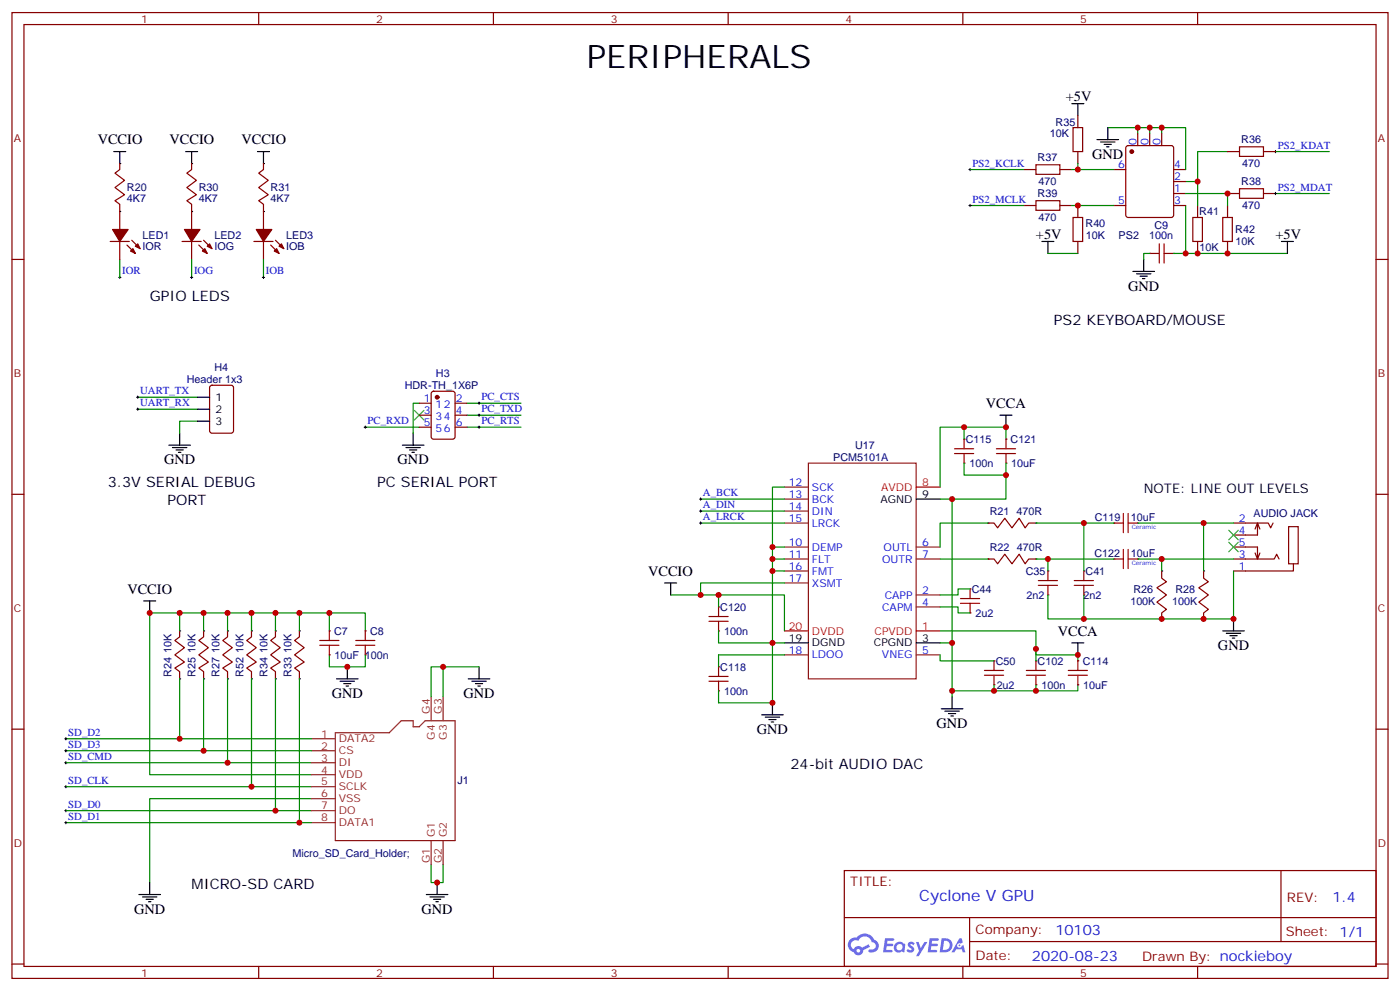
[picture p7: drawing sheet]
<svg xmlns="http://www.w3.org/2000/svg" width="412mm" height="292mm" viewBox="0 0 412 292" stroke-linecap="round" stroke-linejoin="round" font-family="sans-serif">
<g fill="none" stroke="#870000" stroke-width=".35">
<path d="M3.5 3.7h405.4v284.3h-405.4zM7.1 7.2h398.2v277.3h-398.2zM76.2 3.7v3.5M145.3 3.7v3.5M214.5 3.7v3.5M283.6 3.7v3.5M352.8 3.7v3.5M3.5 76.4h3.6M405.3 76.4h3.6M3.5 145.5h3.6M405.3 145.5h3.6M3.5 214.7h3.6"/>
<path d="M405.3 214.7h3.6M248.7 256.3h156.6v28.2h-156.6zM377.3 256.3v20.9M248.7 270.1h156.5M285.6 277.2h119.6M285.6 270.1v14.2M3.5 283.8h3.6M76.2 284.5v3.5M145.3 284.5v3.5M214.5 284.5v3.5M283.6 284.5v3.5M352.8 284.5v3.5"/>
<path d="M405.3 283.8h3.6"/>
</g>
<g fill="#5487ff">
<path d="M267.7 277.5a1.22 1.22 0 0 1 1.7 .2l-.4 .6a.47 .47 0 0 0-.3-.4 .47 .47 0 0 0-.5 .2l.1 .2a1.14 1.14 0 0 1 .8 1.8 1.14 1.14 0 0 1-1.9 0l-.2-.2 .5-.6 .7 .5a.29 .29 0 0 0 .3-.3 .29 .29 0 0 0-.2-.3 1.04 1.04 0 0 1-.6-1.7z"/>
<path d="M260.7 276.2h2.4l.3 .2-.2 .5-1.8 .1-.1 .8h1.5l.3 .4-.3 .4h-1.6l-.2 1.1h1.7l.2 .3-.2 .3-2.6 .1z"/>
<path d="M273.8 276.2h2.4l.3 .2-.1 .5-1.8 .1-.2 .8h1.6l.3 .4-.4 .4-1.6-.1-.1 1.1 1.7 .1 .2 .3-.2 .3-2.6 .1z"/>
<path d="M282.6 276.2h.7l.3 1.3-.6 .3a.69 .69 0 0 0-1 .3 .69 .69 0 0 0 .4 .9 .69 .69 0 0 0 .9-.6l.5-.2 .6 2.2h-.8l-.2-.9h-1.8l-.5 .9h-.8z"/>
<path d="M269.8 277.3h.8l.6 1.8 1.1-1.8h.9l-2.6 4.2h-.8l.9-1.5z"/>
<path d="M277.4 276.2l-.6 4.2h1.3a2.11 2.11 0 0 0 2.5-2.1 2.11 2.11 0 0 0-2.5-2.1zM278.1 277a1.39 1.39 0 0 1 1.7 1.4 1.39 1.39 0 0 1-1.8 1.2h-.3z"/>
<path d="M263.7 277.8a1.54 1.54 0 0 0-.1 2.2 1.54 1.54 0 0 0 2.2 .1l.6 .3 .3-2.3-.2-.3h-.4a1.49 1.49 0 0 0-2.4 0zM264 278.8a.94 .94 0 0 1 1.8 0 .94 .94 0 0 1-1.8 0z"/>
<path d="M250.4 276.6a2.18 2.18 0 0 0 1.1 3.7 1.44 1.44 0 0 0 1.6 .9 1.44 1.44 0 0 0 1.2-1.4l2-1.1-.5-.7-1.9 1a1.47 1.47 0 0 0-2.4 .4 1.39 1.39 0 0 1-.7-1.9 1.39 1.39 0 0 1 2-.5 2.12 2.12 0 0 1 2.2-1.3 2.12 2.12 0 0 1 1.9 1.7 1.14 1.14 0 0 1 1.1 1.4 1.14 1.14 0 0 1-1.7 .7 .43 .43 0 0 0-.5 .4 .43 .43 0 0 0 .4 .5 1.98 1.98 0 0 0 2.5-1.2 1.98 1.98 0 0 0-1.2-2.6 3.1 3.1 0 0 0-5.3-.6l-.9 .1zM252.3 279.9a.55 .55 0 0 1 1.1 0 .55 .55 0 0 1-1.1 0z"/>
<circle cx="282.6" cy="278.3" r=".26"/>
</g>
<g fill="none" stroke="#008700" stroke-width=".35">
<path d="M326.3 37.6h15.9v1.7M335.1 37.6v1.7M338.7 37.6v1.7M342.2 37.6h7v12.3M285.8 49.9h15.8M315.7 49.9h12.4M317.5 48.2v1.7M349.2 57h12.4v3.5M352.8 53.4v7.1M361.6 44.6h-8.8v8.8h-3.6M375.7 44.6h15.9M375.7 57h15.9"/>
<path d="M35.3 76.4v5.3M56.4 76.4v5.3M77.6 76.4v5.3M285.8 60.5h15.8M308.7 74.6h8.8M315.7 60.5h12.4M349.2 60.5v14.1h30M40.6 116.9h17.6M40.6 120.5h17.6M58.2 124h-5.3v3.5M52.9 199.8v17.7M60 199.8v21.2"/>
<path d="M67 199.8v24.7M74.1 199.8v31.8M81.1 199.8v38.9M88.2 199.8v42.4M107.6 185.7v-5.3h-63.5v47.7h47.6M130.5 196.3v8.8M141.1 196.3h-14.1v8.8M19.4 217.5h72.3M19.4 238.7h72.3M19.4 231.6h72.3M19.4 224.5h72.3M19.4 221h72.3"/>
<path d="M91.7 235.1h-47.6v24.7M19.4 242.2h72.3M127 254.5v5.3h3.5v-5.3"/>
</g>
<g fill="none" stroke="#000" stroke-width=".29">
<path d="M285.4 49.9h.7M285.8 49.6v.7M375.4 44.6h.7M375.4 57h.7M375.7 44.3v.7M375.7 56.6v.7M285.4 60.5h.7M285.8 60.1v.8M34.9 81.7h.7M35.3 81.3v.7M56.1 81.7h.7M56.4 81.3v.7"/>
<path d="M77.3 81.7h.7M77.6 81.3v.7M40.2 116.9h.7M40.6 116.6v.7M40.2 120.5h.7M40.6 120.1v.7M19 217.5h.8M19.4 217.1v.7M19 238.7h.8M19 224.5h.8M19 231.6h.8M19 221h.8"/>
<path d="M19.4 220.7v.7M19.4 224.2v.7M19.4 231.2v.8M19.4 238.3v.7M19 242.2h.8M19.4 241.8v.7"/>
</g>
<g fill="none" stroke="#000" stroke-width=".35">
<path d="M315.7 30.5h3.6M317.5 30.5v3.5M326.3 37.6v3.5M33.5 44.6h3.5M35.3 44.6v3.6M54.7 44.6h3.5M56.4 44.6v3.6M75.8 44.6h3.6M77.6 44.6v3.6M323.1 41.1h6.4M324.2 41.8h4.2M325.3 42.5h2.1"/>
<path d="M326 43.2h.7M306.9 71.1h3.5M308.7 71.1v3.5M377.5 71.1h3.5M379.2 71.1v3.5M58.2 116.9h3.5M49.7 131.1h6.4M50.8 131.8h4.2M51.9 132.5h2.1M52.6 133.2h.7M52.9 127.5v3.6M58.2 124h3.5"/>
<path d="M58.2 120.5h3.5M42.3 176.9h3.6M44.1 176.9v3.5M137.9 199.8h6.4M141.1 196.3v3.5M139 200.6h4.2M140.1 201.3h2.1M140.8 202h.7M44.1 259.8v3.5M128.8 259.8v3.5M40.9 263.3h6.4M42 264.1h4.2"/>
<path d="M43 264.8h2.2M43.7 265.5h.7M125.6 263.3h6.3M126.6 264.1h4.3M127.7 264.8h2.1M128.4 265.5h.7"/>
</g>
<g fill="#870000" stroke="#870000" stroke-width=".35">
<path d="M38.5 73.9l.7-.7 .7 1.4z"/>
<path d="M39.9 72.5l.7-.7 .7 1.4z"/>
<path d="M33.2 67.6h4.5l-2.4 3.5z"/>
<path d="M59.6 73.9l.7-.7 .7 1.4z"/>
<path d="M61 72.5l.7-.7 .7 1.4z"/>
<path d="M54.3 67.6h4.6l-2.5 3.5z"/>
<path d="M80.8 73.9l.7-.7 .7 1.4z"/>
<path d="M82.2 72.5l.7-.7 .7 1.4z"/>
<path d="M75.5 67.6h4.6l-2.5 3.5z"/>
<circle cx="333.4" cy="44.6" r=".53"/>
</g>
<g fill="none" stroke="#870000" stroke-width=".35">
<path d="M316.1 37.6h2.8v7h-2.8zM317.5 34v3.6M335.1 39.3v3.6M338.7 39.3v3.6M342.2 39.3v3.6M35.3 48.2v1.7l-1.4 1.1 2.8 2.1-2.8 2.1 2.8 2.1-2.8 1.8 1.4 1v7.5M56.4 48.2v1.7l-1.4 1.1 2.9 2.1-2.9 2.1 2.9 2.1-2.9 1.8 1.4 1v7.5M77.6 48.2v1.7l-1.4 1.1 2.8 2.1-2.8 2.1 2.8 2.1-2.8 1.8 1.4 1v7.5M301.6 49.9h3.6M305.2 48.5h7v2.8h-7zM305.2 59.1h7v2.8h-7zM312.2 49.9h3.5"/>
<path d="M317.5 44.6v3.6M328.1 49.9h3.5M331.8 43.1l.5-.2h12.7l.7 .4v20l-.4 .7h-13l-.6-.4-.1-20zM345.7 49.9h3.5M345.7 57h3.5M345.7 53.4h3.5M361.6 44.6h3.5M361.6 57h3.5M365.1 43.2h7.1v2.8h-7.1zM365.1 55.6h7.1v2.8h-7.1zM372.2 44.6h3.5M372.2 57h3.5"/>
<path d="M32.5 71.1h5.6M35.3 71.1v5.3M37.4 72.1l2.5 2.5M38.8 70.7l2.5 2.5M53.6 71.1h5.7M56.4 71.1v5.3M58.6 72.1l2.4 2.5M60 70.7l2.4 2.5M74.8 71.1h5.6M77.6 71.1v5.3M79.7 72.1l2.5 2.5M81.1 70.7l2.5 2.5"/>
<path d="M301.6 60.5h3.6M312.2 60.5h3.5M316.1 64h2.8v7.1h-2.8zM317.5 60.5v3.5M317.5 71.1v3.5M328.1 60.5h3.5M345.7 60.5h3.5M351.4 64h2.8v7.1h-2.8zM352.8 60.5v3.5M352.8 71.1v3.5M360.2 64h2.8v7.1h-2.8zM361.6 60.5v3.5"/>
<path d="M361.6 71.1v3.5M62 113.6l.4-.2h5.7l.6 .4 .1 13-.5 .7h-5.9l-.6-.4-.1-13zM363.4 154h10.2l.7 1.4 .7-1.4M370.4 154l-.7 1.8M371.1 155.8l-.7-1.8v3.5h-7M379.6 155h2.8v11h-2.8zM363.4 164.6h12l.7-1.4 .7 1.4M363.4 161h7v3.6l.7-1.8M369.7 162.8l.7 1.8M381 166v2.1h-17.6M52.9 185.7v1.8l-1.4 1.1 2.8 2.1-2.8 2.1 2.8 2.1-2.8 1.8 1.4 1v2.1M60 185.7v1.8l-1.4 1.1 2.8 2.1-2.8 2.1 2.8 2.1-2.8 1.8 1.4 1v2.1"/>
<path d="M67 185.7v1.8l-1.4 1.1 2.8 2.1-2.8 2.1 2.8 2.1-2.8 1.8 1.4 1v2.1M74.1 185.7v1.8l-1.4 1.1 2.8 2.1-2.8 2.1 2.8 2.1-2.8 1.8 1.4 1v2.1M81.1 185.7v1.8l-1.4 1.1 2.8 2.1-2.8 2.1 2.8 2.1-2.8 1.8 1.4 1v2.1M88.2 185.7v1.8l-1.4 1.1 2.8 2.1-2.8 2.1 2.8 2.1-2.8 1.8 1.4 1v2.1"/>
</g>
<g fill="none" stroke="#8c2424" stroke-width=".35">
<path d="M91.7 217.5h7.1M98.8 215.7h15.9l3.5-3.5h3.5v1.8h1.8l1.7-1.8h8.9v35.3h-35.3zM127 205.1v7.1M130.5 205.1v7.1M91.7 221h7.1M91.7 224.5h7.1M91.7 228.1h7.1M91.7 231.6h7.1M91.7 235.1h7.1M91.7 238.7h7.1M91.7 242.2h7.1M127 247.5v7"/>
<path d="M130.5 247.5v7"/>
</g>
<path d="M361.9 156.1l2.9 2.8M361.9 159.6l2.9 2.9M364.8 156.1l-2.9 2.8M364.8 159.6l-2.9 2.9" fill="none" stroke="#3c3" stroke-width=".35"/>
<g fill="#000">
<circle cx="35.3" cy="48.2" r=".18"/>
<circle cx="56.4" cy="48.2" r=".18"/>
<circle cx="77.6" cy="48.2" r=".18"/>
<circle cx="35.3" cy="62.3" r=".18"/>
<circle cx="56.4" cy="62.3" r=".18"/>
<circle cx="77.6" cy="62.3" r=".18"/>
<circle cx="52.9" cy="185.7" r=".18"/>
<circle cx="52.9" cy="199.8" r=".18"/>
<circle cx="60" cy="199.8" r=".18"/>
<circle cx="60" cy="185.7" r=".18"/>
<circle cx="67" cy="185.7" r=".18"/>
<circle cx="67" cy="199.8" r=".18"/>
<circle cx="74.1" cy="185.7" r=".18"/>
<circle cx="74.1" cy="199.8" r=".18"/>
<circle cx="81.1" cy="185.7" r=".18"/>
<circle cx="81.1" cy="199.8" r=".18"/>
<circle cx="88.2" cy="185.7" r=".18"/>
<circle cx="88.2" cy="199.8" r=".18"/>
</g>
<path d="M107.6 190v2.8" fill="none" stroke="#a10000" stroke-width=".35"/>
<circle cx="107.6" cy="185.7" r=".18" fill="#870000"/>
<path d="M104.8 188.6h5.6M107.6 185.7v2.9" fill="none" stroke="#a10000" stroke-width=".35"/>
<circle cx="107.6" cy="192.8" r=".18" fill="#870000"/>
<path d="M94.2 190h5.6M104.8 190h5.6" fill="none" stroke="#a10000" stroke-width=".35"/>
<path d="M52.9 180.4v5.3M60 180.4v5.3M67 180.4v5.3M74.1 180.4v5.3M81.1 180.4v5.3M88.2 180.4v5.3M97 192.8v3.5h10.6v-3.5M97 180.4v5.3" fill="none" stroke="#008700" stroke-width=".35"/>
<path d="M99.1 199.8h6.4M102.3 196.3v3.5M100.2 200.6h4.2M101.2 201.3h2.2M102 202h.7" fill="none" stroke="#000" stroke-width=".35"/>
<circle cx="97" cy="192.8" r=".18" fill="#870000"/>
<path d="M94.2 188.6h5.6M97 185.7v2.9" fill="none" stroke="#a10000" stroke-width=".35"/>
<circle cx="97" cy="185.7" r=".18" fill="#870000"/>
<path d="M342.9 74.6h2.8M97 190v2.8" fill="none" stroke="#a10000" stroke-width=".35"/>
<circle cx="338.7" cy="74.6" r=".18" fill="#870000"/>
<path d="M338.7 74.6h2.8M341.5 71.8v5.6" fill="none" stroke="#a10000" stroke-width=".35"/>
<circle cx="345.7" cy="74.6" r=".18" fill="#870000"/>
<path d="M342.9 71.8v5.6M308.7 172.3v2.9" fill="none" stroke="#a10000" stroke-width=".35"/>
<path d="M338.7 74.6h-1.8v1.8M345.7 74.6h3.5M231.1 143.4h-3.6v63.5h-15.8M276.9 146.9h3.6v58.2M291 154h-14.1v7M227.5 164.6h3.6M227.5 168.1h3.6M227.5 161h3.6M276.9 164.6h14.1M227.5 189.3h3.6M276.9 189.3h3.6" fill="none" stroke="#008700" stroke-width=".35"/>
<g fill="none" stroke="#000" stroke-width=".35">
<path d="M333.7 79.9h6.4M336.9 76.4v3.5M334.8 80.6h4.2M335.8 81.3h2.2M336.5 82h.8M269.9 146.9h7M231.1 189.3h7M269.9 189.3h7M360.2 185.7h6.3M361.2 186.4h4.3M362.3 187.1h2.1M363 187.9h.7"/>
<path d="M363.4 182.2v3.5M224.4 210.4h6.3M225.4 211.1h4.3M226.5 211.8h2.1M227.2 212.5h.7M227.5 206.9v3.5M277.3 208.7h6.3M278.3 209.4h4.3M279.4 210.1h2.1M280.1 210.8h.7M280.5 205.1v3.6"/>
</g>
<g fill="none" stroke="#8c2424" stroke-width=".35">
<path d="M238.1 136.3h31.8v63.5h-31.8zM231.1 143.4h7M231.1 146.9h7M231.1 150.5h7M231.1 154h7M231.1 161h7M231.1 164.6h7M231.1 168.1h7M231.1 171.6h7M269.9 175.2h7M269.9 178.7h7M269.9 161h7"/>
<path d="M269.9 164.6h7M231.1 192.8h7M269.9 192.8h7"/>
</g>
<path d="M269.9 143.4h7M231.1 185.7h7M269.9 185.7h7" fill="none" stroke="#f00" stroke-width=".35"/>
<g fill="#000">
<circle cx="291" cy="154" r=".18"/>
<circle cx="305.2" cy="154" r=".18"/>
<circle cx="291" cy="164.6" r=".18"/>
<circle cx="305.2" cy="164.6" r=".18"/>
</g>
<path d="M291 154h1.8l1.1 1.4 2.1-2.8 2.1 2.8 2.1-2.8 1.8 2.8 1-1.4h2.2M291 164.6h1.8l1.1 1.4 2.1-2.8 2.1 2.8 2.1-2.8 1.8 2.8 1-1.4h2.2" fill="none" stroke="#870000" stroke-width=".35"/>
<circle cx="308.7" cy="168.1" r=".18" fill="#870000"/>
<path d="M305.9 170.9h5.6M308.7 168.1v2.8" fill="none" stroke="#a10000" stroke-width=".35"/>
<circle cx="308.7" cy="175.2" r=".18" fill="#870000"/>
<path d="M305.9 172.3h5.6M319.3 172.3v2.9" fill="none" stroke="#a10000" stroke-width=".35"/>
<path d="M363.4 168.1v14.1h-54.7v-7" fill="none" stroke="#008700" stroke-width=".35"/>
<circle cx="319.3" cy="168.1" r=".18" fill="#870000"/>
<path d="M316.4 170.9h5.7M319.3 168.1v2.8" fill="none" stroke="#a10000" stroke-width=".35"/>
<circle cx="319.3" cy="175.2" r=".18" fill="#870000"/>
<path d="M285.8 177.6v2.8M316.4 172.3h5.7" fill="none" stroke="#a10000" stroke-width=".35"/>
<path d="M319.3 154v14.1M308.7 164.6v3.5M319.3 175.2v7" fill="none" stroke="#008700" stroke-width=".35"/>
<circle cx="285.8" cy="173.4" r=".18" fill="#870000"/>
<path d="M282.9 176.2h5.7M285.8 173.4v2.8" fill="none" stroke="#a10000" stroke-width=".35"/>
<circle cx="285.8" cy="180.4" r=".18" fill="#870000"/>
<path d="M282.9 177.6h5.7M292.8 198.8v2.8" fill="none" stroke="#a10000" stroke-width=".35"/>
<path d="M276.9 178.7h5.3v1.7h3.6M285.8 173.4h-3.6v1.8h-5.3" fill="none" stroke="#008700" stroke-width=".35"/>
<circle cx="292.8" cy="194.6" r=".18" fill="#870000"/>
<path d="M290 197.4h5.6M292.8 194.6v2.8" fill="none" stroke="#a10000" stroke-width=".35"/>
<circle cx="292.8" cy="201.6" r=".18" fill="#870000"/>
<path d="M290 198.8h5.6M305.2 198.8v2.8" fill="none" stroke="#a10000" stroke-width=".35"/>
<path d="M276.9 192.8v1.8h15.9M276.9 185.7h28.3v7.1h12.3v1.8M317.5 201.6v1.8h-37" fill="none" stroke="#008700" stroke-width=".35"/>
<path d="M315.7 189.3h3.6M317.5 189.3v3.5" fill="none" stroke="#000" stroke-width=".35"/>
<circle cx="305.2" cy="194.6" r=".18" fill="#870000"/>
<path d="M302.3 197.4h5.7M305.2 194.6v2.8" fill="none" stroke="#a10000" stroke-width=".35"/>
<circle cx="305.2" cy="201.6" r=".18" fill="#870000"/>
<path d="M284 133.5v2.8M302.3 198.8h5.7" fill="none" stroke="#a10000" stroke-width=".35"/>
<path d="M305.2 191v3.6M292.8 201.6v1.8M305.2 201.6v1.8" fill="none" stroke="#008700" stroke-width=".35"/>
<circle cx="284" cy="129.3" r=".18" fill="#870000"/>
<path d="M281.2 132.1h5.6M284 129.3v2.8" fill="none" stroke="#a10000" stroke-width=".35"/>
<circle cx="284" cy="136.3" r=".18" fill="#870000"/>
<path d="M281.2 133.5h5.6M211.7 200.6v2.8" fill="none" stroke="#a10000" stroke-width=".35"/>
<path d="M284 136.3v3.6h12.3v7h-15.8M284 125.8v3.5M296.3 129.3v-3.5h-19.4v17.6M211.7 192.8h19.4" fill="none" stroke="#008700" stroke-width=".35"/>
<path d="M294.6 122.2h3.5M296.3 122.2v3.6" fill="none" stroke="#000" stroke-width=".35"/>
<circle cx="211.7" cy="196.3" r=".18" fill="#870000"/>
<path d="M208.8 199.1h5.7M211.7 196.3v2.8" fill="none" stroke="#a10000" stroke-width=".35"/>
<circle cx="211.7" cy="203.4" r=".18" fill="#870000"/>
<path d="M211.7 182.9v2.8M208.8 200.6h5.7" fill="none" stroke="#a10000" stroke-width=".35"/>
<path d="M211.7 192.8v3.5M211.7 203.4v3.5" fill="none" stroke="#008700" stroke-width=".35"/>
<circle cx="211.7" cy="178.7" r=".18" fill="#870000"/>
<path d="M211.7 178.7v2.8M208.8 181.5h5.7" fill="none" stroke="#a10000" stroke-width=".35"/>
<circle cx="211.7" cy="185.7" r=".18" fill="#870000"/>
<path d="M293.5 132.1h5.7M208.8 182.9h5.7" fill="none" stroke="#a10000" stroke-width=".35"/>
<path d="M206.4 146.9h24.7M206.4 150.5h24.7M206.4 154h24.7M197.6 175.2h33.5v10.5M211.7 175.2v3.5M231.1 171.6h-24.7v3.6M211.7 185.7v3.6h15.8" fill="none" stroke="#008700" stroke-width=".35"/>
<path d="M195.8 171.6h3.5M197.6 171.6v3.6" fill="none" stroke="#000" stroke-width=".35"/>
<path d="M206 146.9h.7M206 150.5h.7M206 154h.7M206.4 146.6v.7M206.4 150.1v.7M206.4 153.6v.7" fill="none" stroke="#000" stroke-width=".29"/>
<circle cx="296.3" cy="129.3" r=".18" fill="#870000"/>
<path d="M293.5 133.5h5.7M296.3 133.5v2.8" fill="none" stroke="#a10000" stroke-width=".35"/>
<circle cx="296.3" cy="136.3" r=".18" fill="#870000"/>
<path d="M296.3 129.3v2.8M314.7 197.4h5.6" fill="none" stroke="#a10000" stroke-width=".35"/>
<path d="M296.3 136.3v3.6" fill="none" stroke="#008700" stroke-width=".35"/>
<circle cx="317.5" cy="194.6" r=".18" fill="#870000"/>
<path d="M314.7 198.8h5.6M317.5 198.8v2.8" fill="none" stroke="#a10000" stroke-width=".35"/>
<circle cx="317.5" cy="201.6" r=".18" fill="#870000"/>
<path d="M332.3 151.2v5.6M317.5 194.6v2.8" fill="none" stroke="#a10000" stroke-width=".35"/>
<circle cx="335.1" cy="154" r=".18" fill="#870000"/>
<path d="M328.1 154h2.8M330.9 151.2v5.6" fill="none" stroke="#a10000" stroke-width=".35"/>
<circle cx="328.1" cy="154" r=".18" fill="#870000"/>
<path d="M332.3 154h2.8M332.3 161.7v5.7" fill="none" stroke="#a10000" stroke-width=".35"/>
<circle cx="335.1" cy="164.6" r=".18" fill="#870000"/>
<path d="M328.1 164.6h2.8M330.9 161.7v5.7" fill="none" stroke="#a10000" stroke-width=".35"/>
<circle cx="328.1" cy="164.6" r=".18" fill="#870000"/>
<path d="M332.3 164.6h2.8" fill="none" stroke="#a10000" stroke-width=".35"/>
<path d="M123.5 118.7h-1.8v8.8M137.6 118.7h15.9M107.6 125.8h15.9M137.6 125.8h15.9M137.6 122.2h15.9M305.2 154h22.9M335.1 154h28.3M354.5 154v14.1M305.2 164.6h22.9M335.1 164.6h28.3M342.2 164.6v3.5" fill="none" stroke="#008700" stroke-width=".35"/>
<g fill="#000">
<circle cx="342.2" cy="168.1" r=".18"/>
<circle cx="354.5" cy="168.1" r=".18"/>
<circle cx="342.2" cy="182.2" r=".18"/>
<circle cx="354.5" cy="182.2" r=".18"/>
</g>
<path d="M123.5 118.7h3.5M127.2 115.4l.5-.2h5.6l.7 .4 .1 13-.5 .6-5.9 .1-.6-.5-.1-12.9zM134.1 118.7h3.5M123.5 125.8h3.5M123.5 122.2h3.5M134.1 125.8h3.5M134.1 122.2h3.5M342.2 168.1v2.1l1.4 1.1-2.8 1.7 2.8 2.2-2.8 2.1 2.8 2.1-1.4 1v1.8M354.5 168.1v2.1l1.5 1.1-2.9 1.7 2.9 2.2-2.9 2.1 2.9 2.1-1.5 1v1.8" fill="none" stroke="#870000" stroke-width=".35"/>
<path d="M118.5 131.1h6.4M119.6 131.8h4.2M120.6 132.5h2.2M121.4 133.2h.7M121.7 127.5v3.6" fill="none" stroke="#000" stroke-width=".35"/>
<path d="M122.1 120.8l2.8 2.8M124.9 120.8l-2.8 2.8" fill="none" stroke="#3c3" stroke-width=".35"/>
<path d="M140.8 118.7h.7M141.1 118.4v.7M107.2 125.8h.7M107.6 125.4v.7M140.8 122.2h.7M140.8 125.8h.7M141.1 121.9v.7M141.1 125.4v.7" fill="none" stroke="#000" stroke-width=".29"/>
<circle cx="128.8" cy="116.9" r=".53" fill="#870000" stroke="#870000" stroke-width=".35"/>
<g fill="#c00">
<circle cx="338.7" cy="37.6" r=".88"/>
<circle cx="335.1" cy="37.6" r=".88"/>
<circle cx="352.8" cy="53.4" r=".88"/>
<circle cx="361.6" cy="57" r=".88"/>
<circle cx="317.5" cy="49.9" r=".88"/>
<circle cx="317.5" cy="60.5" r=".88"/>
<circle cx="352.8" cy="74.6" r=".88"/>
<circle cx="361.6" cy="74.6" r=".88"/>
<circle cx="342.2" cy="37.6" r=".88"/>
<circle cx="128.8" cy="259.8" r=".88"/>
<circle cx="81.1" cy="238.7" r=".88"/>
<circle cx="88.2" cy="242.2" r=".88"/>
<circle cx="97" cy="180.4" r=".88"/>
<circle cx="52.9" cy="180.4" r=".88"/>
<circle cx="88.2" cy="180.4" r=".88"/>
<circle cx="81.1" cy="180.4" r=".88"/>
<circle cx="102.3" cy="196.3" r=".88"/>
<circle cx="130.5" cy="196.3" r=".88"/>
<circle cx="349.3" cy="74.6" r=".88"/>
<circle cx="227.5" cy="189.3" r=".88"/>
<circle cx="280.5" cy="189.3" r=".88"/>
<circle cx="227.5" cy="164.6" r=".88"/>
<circle cx="227.5" cy="168.1" r=".88"/>
<circle cx="227.5" cy="161" r=".88"/>
<circle cx="305.2" cy="191" r=".88"/>
<circle cx="280.5" cy="146.9" r=".88"/>
<circle cx="284" cy="125.8" r=".88"/>
<circle cx="280.5" cy="203.4" r=".88"/>
<circle cx="227.5" cy="206.9" r=".88"/>
<circle cx="211.7" cy="175.2" r=".88"/>
<circle cx="296.3" cy="125.8" r=".88"/>
<circle cx="296.3" cy="139.9" r=".88"/>
<circle cx="206.4" cy="175.2" r=".88"/>
<circle cx="74.1" cy="180.4" r=".88"/>
<circle cx="74.1" cy="231.6" r=".88"/>
<circle cx="52.9" cy="217.5" r=".88"/>
<circle cx="67" cy="224.5" r=".88"/>
<circle cx="60" cy="221" r=".88"/>
<circle cx="67" cy="180.4" r=".88"/>
<circle cx="60" cy="180.4" r=".88"/>
<circle cx="44.1" cy="180.4" r=".88"/>
<circle cx="319.3" cy="154" r=".88"/>
<circle cx="308.7" cy="164.6" r=".88"/>
<circle cx="292.8" cy="203.4" r=".88"/>
<circle cx="305.2" cy="203.4" r=".88"/>
<circle cx="317.5" cy="192.8" r=".88"/>
<circle cx="363.4" cy="182.2" r=".88"/>
<circle cx="319.3" cy="182.2" r=".88"/>
<circle cx="342.2" cy="182.2" r=".88"/>
<circle cx="354.5" cy="182.2" r=".88"/>
<circle cx="354.5" cy="154" r=".88"/>
<circle cx="342.2" cy="164.6" r=".88"/>
</g>
<text font-size="9.5" x="172.9" y="19.9">PERIPHERALS</text>
<text font-size="4.6" fill="#00f" x="270.8" y="265.3">Cyclone V GPU</text>
<g font-size="4.2">
<text x="314" y="29.8">+5V</text>
<text x="28.8" y="42.5">VCCIO</text>
<text x="49.9" y="42.5">VCCIO</text>
<text x="71.1" y="42.5">VCCIO</text>
<text x="321.7" y="46.7">GND</text>
<text x="305.2" y="70.4">+5V</text>
<text x="375.7" y="70.4">+5V</text>
<text x="44.1" y="88.7">GPIO LEDS</text>
<text x="332.3" y="85.5">GND</text>
<text x="310.4" y="95.8">PS2 KEYBOARD/MOUSE</text>
<text x="290.4" y="120.1">VCCA</text>
<text x="48.3" y="136.7">GND</text>
<text x="117.1" y="136.7">GND</text>
<text x="31.7" y="143.4">3.3V SERIAL DEBUG</text>
<text x="111.1" y="143.4">PC SERIAL PORT</text>
<text x="49.4" y="148.7">PORT</text>
<text x="190.9" y="169.5">VCCIO</text>
<text x="37.5" y="174.8">VCCIO</text>
<text x="311.6" y="187.2">VCCA</text>
<text x="358.8" y="191.4">GND</text>
<text x="97.7" y="205.5">GND</text>
<text x="136.5" y="205.5">GND</text>
<text x="275.9" y="214.3">GND</text>
<text x="223" y="216.1">GND</text>
<text x="232.8" y="226.3">24-bit AUDIO DAC</text>
<text x="56.4" y="261.6">MICRO-SD CARD</text>
<text x="39.5" y="269">GND</text>
<text x="124.2" y="269">GND</text>
</g>
<g font-size="4.2" fill="#00f">
<text x="392.5" y="265.6">1.4</text>
<text x="310.9" y="275.1">10103</text>
<text x="304" y="282.9">2020-08-23</text>
</g>
<text font-size="3.9" x="336.9" y="145.2">NOTE: LINE OUT LEVELS</text>
<g font-size="3.9" fill="#800">
<text x="250.5" y="260.9">TITLE:</text>
<text x="379.1" y="265.6">REV:</text>
<text x="287.4" y="275.1">Company:</text>
<text x="378.7" y="275.7">Sheet: 1/1</text>
<text x="287.4" y="282.8">Date:</text>
<text x="336.4" y="282.8">Drawn By: nockieboy</text>
</g>
<g font-size="3.2" fill="#800">
<text x="41.6" y="6.7">1</text>
<text x="110.8" y="6.7">2</text>
<text x="179.9" y="6.7">3</text>
<text x="249.1" y="6.7">4</text>
<text x="318.2" y="6.7">5</text>
<text x="4.1" y="41.8">A</text>
<text x="405.9" y="41.8">A</text>
<text x="4.1" y="110.9">B</text>
<text x="405.9" y="110.9">B</text>
<text x="4.1" y="180.1">C</text>
<text x="405.9" y="180.1">C</text>
<text x="4.1" y="249.2">D</text>
<text x="405.9" y="249.2">D</text>
<text x="41.6" y="287.5">1</text>
<text x="110.8" y="287.5">2</text>
<text x="179.9" y="287.5">3</text>
<text x="249.1" y="287.5">4</text>
<text x="318.2" y="287.5">5</text>
</g>
<g font-size="3.2" fill="#000080">
<text x="309.3" y="40.5">10K</text>
<text x="311" y="36.9">R35</text>
<text x="305.7" y="47.5">R37</text>
<text x="365.6" y="42.2">R36</text>
<text x="365.9" y="49.3">470</text>
<text x="37.4" y="59.4">4K7</text>
<text x="37.4" y="56.3">R20</text>
<text x="58.6" y="59.4">4K7</text>
<text x="58.6" y="56.3">R30</text>
<text x="79.7" y="59.4">4K7</text>
<text x="79.7" y="56.3">R31</text>
<text x="305.7" y="58.1">R39</text>
<text x="305.9" y="54.6">470</text>
<text x="365.6" y="54.6">R38</text>
<text x="305.9" y="65.2">470</text>
<text x="353.3" y="63.4">R41</text>
<text x="365.9" y="61.6">470</text>
<text x="42" y="70.5">LED1</text>
<text x="63.1" y="70.5">LED2</text>
<text x="84.3" y="70.5">LED3</text>
<text x="319.8" y="67">R40</text>
<text x="319.8" y="70.5">10K</text>
<text x="329.5" y="70.4">PS2</text>
<text x="338.5" y="70.4">100n</text>
<text x="340.1" y="67.6">C9</text>
<text x="363.9" y="68.7">R42</text>
<text x="42" y="73.7">IOR</text>
<text x="63.1" y="73.7">IOG</text>
<text x="84.3" y="73.7">IOB</text>
<text x="353.4" y="74">10K</text>
<text x="363.9" y="72.2">10K</text>
<text x="55" y="112.8">Header 1x3</text>
<text x="63.2" y="109.3">H4</text>
<text x="128.4" y="110.9">H3</text>
<text x="119.2" y="114.5">HDR-TH_1X6P</text>
<text x="284.5" y="130.4">C115</text>
<text x="297.7" y="130.4">C121</text>
<text x="245.4" y="135.7">PCM5101A</text>
<text x="251.9" y="132.1">U17</text>
<text x="285.6" y="137.5">100n</text>
<text x="297.9" y="137.5">10uF</text>
<text x="291.5" y="151.6">R21</text>
<text x="299.5" y="151.6">470R</text>
<text x="322.5" y="153.3">C119</text>
<text x="333.1" y="153.3">10uF</text>
<text x="369.2" y="152.2">AUDIO JACK</text>
<text x="291.5" y="162.2">R22</text>
<text x="299.5" y="162.2">470R</text>
<text x="322.4" y="163.9">C122</text>
<text x="333.1" y="163.9">10uF</text>
<text x="302.1" y="169.2">C35</text>
<text x="319.8" y="169.2">C41</text>
<text x="212.2" y="179.8">C120</text>
<text x="286.3" y="174.5">C44</text>
<text x="302.4" y="176.3">2n2</text>
<text x="319.1" y="176.3">2n2</text>
<text x="333" y="178.1">100K</text>
<text x="333.9" y="174.6">R26</text>
<text x="345.3" y="178.1">100K</text>
<text x="346.2" y="174.6">R28</text>
<text x="287.4" y="181.6">2u2</text>
<text x="98.4" y="186.9">C7</text>
<text x="109" y="186.9">C8</text>
<text x="213.3" y="186.9">100n</text>
<text x="50.6" y="192.2" transform="rotate(-90 50.6 192.2)">10K</text>
<text x="57.6" y="192.2" transform="rotate(-90 57.6 192.2)">10K</text>
<text x="64.7" y="192.2" transform="rotate(-90 64.7 192.2)">10K</text>
<text x="71.7" y="192.2" transform="rotate(-90 71.7 192.2)">10K</text>
<text x="78.8" y="192.2" transform="rotate(-90 78.8 192.2)">10K</text>
<text x="85.8" y="192.2" transform="rotate(-90 85.8 192.2)">10K</text>
<text x="98.6" y="193.9">10uF 100n</text>
<text x="212.2" y="197.4">C118</text>
<text x="293.3" y="195.7">C50</text>
<text x="305.7" y="195.7">C102</text>
<text x="319" y="195.7">C114</text>
<text x="50.6" y="199.3" transform="rotate(-90 50.6 199.3)">R24</text>
<text x="57.6" y="199.3" transform="rotate(-90 57.6 199.3)">R25</text>
<text x="64.7" y="199.3" transform="rotate(-90 64.7 199.3)">R27</text>
<text x="71.7" y="199.3" transform="rotate(-90 71.7 199.3)">R52</text>
<text x="78.8" y="199.3" transform="rotate(-90 78.8 199.3)">R34</text>
<text x="85.8" y="199.3" transform="rotate(-90 85.8 199.3)">R33</text>
<text x="293.6" y="202.8">2u2</text>
<text x="306.8" y="202.8">100n</text>
<text x="319" y="202.8">10uF</text>
<text x="213.3" y="204.5">100n</text>
<text x="134.8" y="230.9">J1</text>
<text x="86.1" y="252.2">Micro_SD_Card_Holder;</text>
</g>
<g font-size="3.2" fill="#00f">
<text x="334.8" y="42.7" transform="rotate(-90 334.8 42.7)">0</text>
<text x="338.3" y="42.7" transform="rotate(-90 338.3 42.7)">0</text>
<text x="341.8" y="42.7" transform="rotate(-90 341.8 42.7)">0</text>
<text x="376.4" y="43.7">PS2_KDAT</text>
<text x="286.5" y="49">PS2_KCLK</text>
<text x="329.4" y="49.6">6</text>
<text x="345.9" y="53.1">2</text>
<text x="345.9" y="49.6">4</text>
<text x="286.5" y="59.6">PS2_MCLK</text>
<text x="345.9" y="56.6">1</text>
<text x="376.4" y="56.1">PS2_MDAT</text>
<text x="329.4" y="60.1">5</text>
<text x="345.9" y="60.1">3</text>
<text x="36" y="80.8">IOR</text>
<text x="57.1" y="80.8">IOG</text>
<text x="78.3" y="80.8">IOB</text>
<text x="41.3" y="119.6">UART_RX</text>
<text x="41.3" y="116.1">UART_TX</text>
<text x="124.8" y="118.4">1</text>
<text x="134.2" y="118.4">2</text>
<text x="141.8" y="117.8">PC_CTS</text>
<text x="108.3" y="124.9">PC_RXD</text>
<text x="124.8" y="121.9">3</text>
<text x="124.8" y="125.4">5</text>
<text x="128.3" y="120.1">12</text>
<text x="128.3" y="123.6">34</text>
<text x="134.2" y="125.4">6</text>
<text x="134.2" y="121.9">4</text>
<text x="141.8" y="121.4">PC_TXD</text>
<text x="141.8" y="124.9">PC_RTS</text>
<text x="128.3" y="127.2">56</text>
<text x="232.3" y="143.1">12</text>
<text x="207.1" y="146">A_BCK</text>
<text x="207.1" y="149.6">A_DIN</text>
<text x="232.3" y="146.6">13</text>
<text x="239.2" y="144.5">SCK</text>
<text x="239.2" y="148">BCK</text>
<text x="207.1" y="153.1">A_LRCK</text>
<text x="232.3" y="150.1">14</text>
<text x="232.3" y="153.6">15</text>
<text x="239.2" y="151.5">DIN</text>
<text x="239.2" y="155">LRCK</text>
<text x="364.9" y="153.6">2</text>
<text x="232.3" y="160.7">10</text>
<text x="271.6" y="160.7">6</text>
<text x="364.9" y="160.7">5</text>
<text x="364.9" y="157.2">4</text>
<text x="232.3" y="167.7">16</text>
<text x="232.3" y="164.2">11</text>
<text x="239.2" y="162.1">DEMP</text>
<text x="239.2" y="165.6">FLT</text>
<text x="259.8" y="165.6">OUTR</text>
<text x="260.3" y="162.1">OUTL</text>
<text x="271.6" y="164.2">7</text>
<text x="364.9" y="167.7">1</text>
<text x="364.9" y="164.2">3</text>
<text x="232.3" y="171.3">17</text>
<text x="239.2" y="169.2">FMT</text>
<text x="239.2" y="172.7">XSMT</text>
<text x="259.8" y="179.7">CAPM</text>
<text x="260.6" y="176.2">CAPP</text>
<text x="271.6" y="174.8">2</text>
<text x="271.6" y="178.3">4</text>
<text x="232.3" y="192.4">18</text>
<text x="239.2" y="193.9">LDOO</text>
<text x="259.8" y="193.9">VNEG</text>
<text x="271.6" y="192.4">5</text>
<text x="20.1" y="220.1">SD_D3</text>
<text x="20.1" y="216.6">SD_D2</text>
<text x="20.1" y="223.7">SD_CMD</text>
<text x="20.1" y="230.7">SD_CLK</text>
<text x="20.1" y="237.8">SD_D0</text>
<text x="20.1" y="241.3">SD_D1</text>
</g>
<g font-size="3.2">
<text x="63.5" y="118">1</text>
<text x="63.5" y="125.1">3</text>
<text x="63.5" y="121.5">2</text>
<text x="259.4" y="148">AGND</text>
<text x="271.6" y="146.6">9</text>
<text x="232.3" y="188.9">19</text>
<text x="239.2" y="190.3">DGND</text>
<text x="257.4" y="190.3">CPGND</text>
<text x="271.6" y="188.9">3</text>
</g>
<g font-size="3.2" fill="#f00">
<text x="271.6" y="143.1">8</text>
<text x="259.6" y="144.5">AVDD</text>
<text x="232.3" y="185.4">20</text>
<text x="271.6" y="185.4">1</text>
<text x="239.2" y="186.8">DVDD</text>
<text x="257.6" y="186.8">CPVDD</text>
</g>
<g font-size="3.2" fill="#8d2323">
<text x="126.6" y="210.1" transform="rotate(-90 126.6 210.1)">G4</text>
<text x="130.2" y="210.1" transform="rotate(-90 130.2 210.1)">G3</text>
<text x="94.6" y="217.1">1</text>
<text x="94.6" y="220.7">2</text>
<text x="99.8" y="218.5">DATA2</text>
<text x="128.1" y="217.7" transform="rotate(-90 128.1 217.7)">G4</text>
<text x="131.6" y="217.7" transform="rotate(-90 131.6 217.7)">G3</text>
<text x="94.6" y="224.2">3</text>
<text x="94.6" y="227.7">4</text>
<text x="99.8" y="222.1">CS</text>
<text x="99.8" y="225.6">DI</text>
<text x="94.6" y="231.2">5</text>
<text x="99.8" y="229.1">VDD</text>
<text x="99.8" y="232.7">SCLK</text>
<text x="94.6" y="234.8">6</text>
<text x="94.6" y="238.3">7</text>
<text x="99.8" y="236.2">VSS</text>
<text x="99.8" y="239.7">DO</text>
<text x="94.6" y="241.8">8</text>
<text x="99.8" y="243.2">DATA1</text>
<text x="128.1" y="246.4" transform="rotate(-90 128.1 246.4)">G1</text>
<text x="131.6" y="246.4" transform="rotate(-90 131.6 246.4)">G2</text>
<text x="126.6" y="254.1" transform="rotate(-90 126.6 254.1)">G1</text>
<text x="130.2" y="254.1" transform="rotate(-90 130.2 254.1)">G2</text>
</g>
<g font-size="1.8" fill="#00f">
<text x="333.4" y="155.8">Ceramic</text>
<text x="333.4" y="166.3">Ceramic</text>
</g>
</svg>
